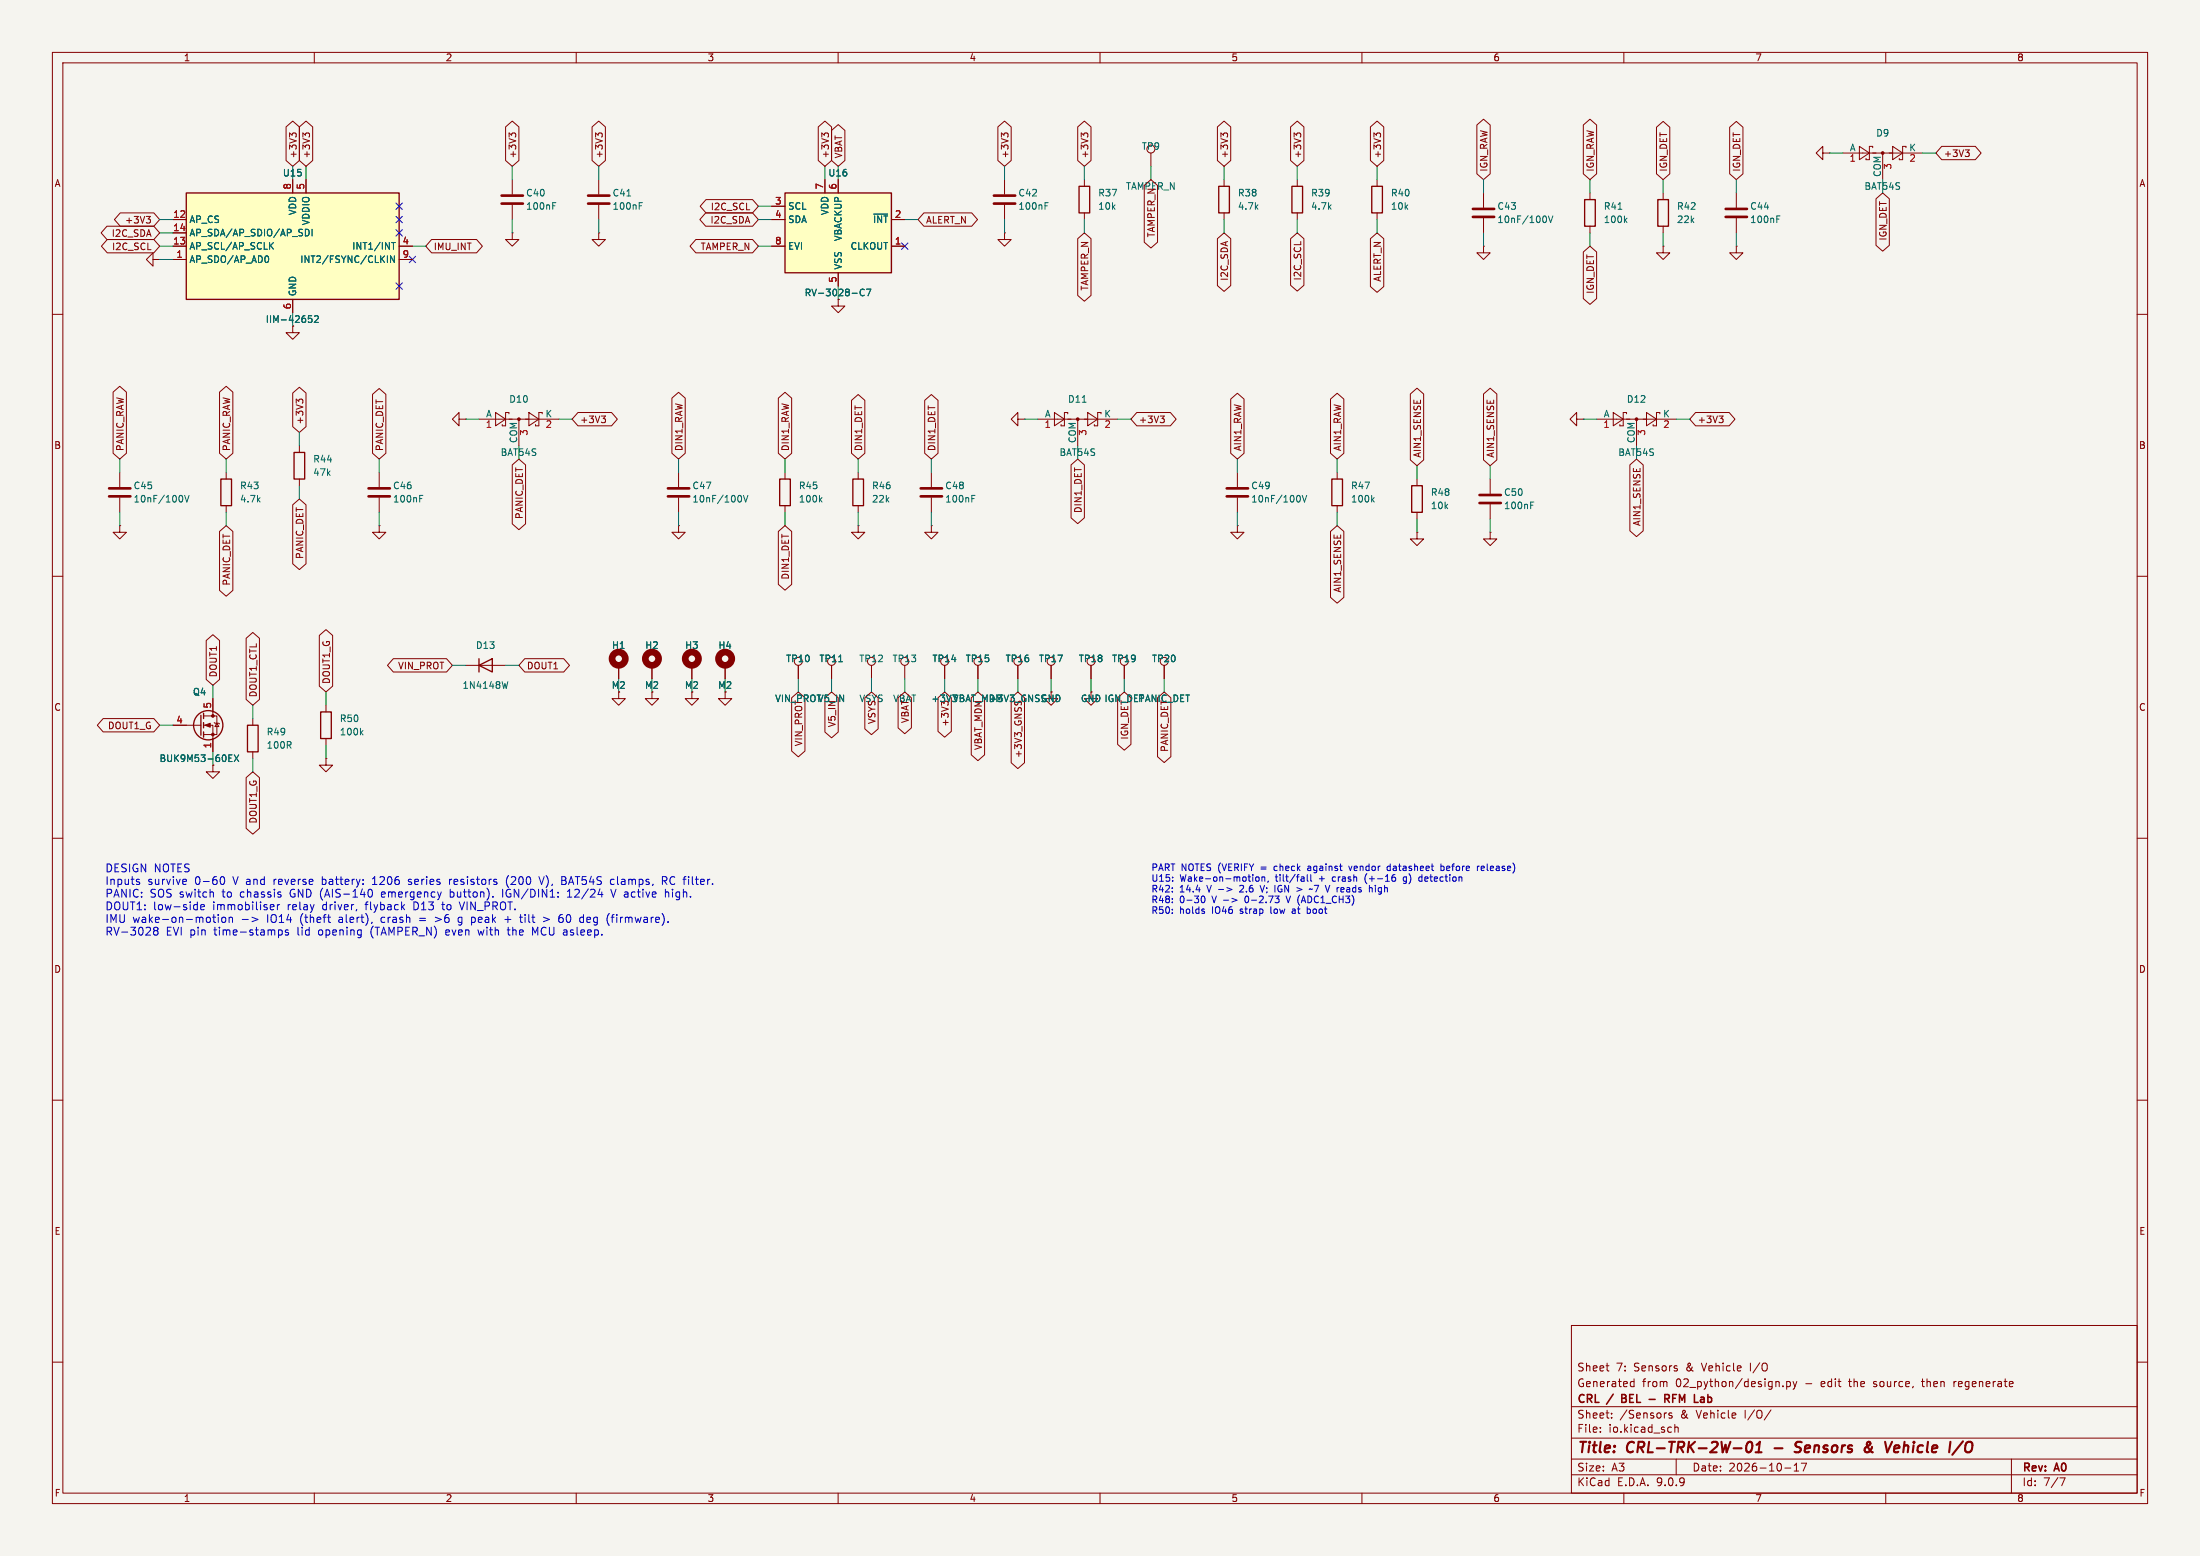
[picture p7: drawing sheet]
<svg xmlns="http://www.w3.org/2000/svg" width="420mm" height="297mm" viewBox="0 0 420 297" stroke-linecap="round" stroke-linejoin="round" font-family="sans-serif">
<path d="M0 0h420v297h-420z" fill="#f5f4ef" stroke="#f5f4ef" stroke-width=".19"/>
<g fill="none" stroke="#840000" stroke-width=".19">
<path d="M10 10h400v277h-400zM12 12h396v273h-396zM60 10v2M110 10v2M160 10v2M210 10v2M260 10v2M310 10v2M360 10v2M191.8 34.3v2.8M191.8 39.1v2.8M207 34.3v1.3"/>
<path d="M219.7 29.2v2.6M233.7 34.3v1.3M247.6 34.3v1.3M262.9 34.3v1.3M283.2 36.8v2.8M303.5 36.8v1.3M317.5 36.8v1.3M331.5 36.8v2.8M348 29.2v-1.3l-1.3 1.3 1.3 1.3v-1.3h1.2M349.2 29.2h.1M351.8 29.2h15.2M355 27.9l1.9 1.3-1.9 1.3z"/>
<path d="M357.5 28.2v-.3h-.6v2.6h-.7v-.3M359.4 29.2v5.1M361.3 27.9l1.9 1.3-1.9 1.3zM363.9 28.2v-.3h-.7v2.6h-.6v-.3M29.2 49.5v-1.2l-1.3 1.2 1.3 1.3v-1.3h1.3M30.5 49.5h.1M97.8 44.5v1.2h1.3l-1.3 1.3-1.3-1.3h1.3M97.8 44.5h.1M160 57.2v1.2h1.3l-1.3 1.3-1.3-1.3h1.3M191.8 44.5v1.2h1.2l-1.2 1.3-1.3-1.3h1.3M191.8 44.5h.1M207 40.6v1.3"/>
<path d="M233.7 40.6v1.3M247.6 40.6v1.3M262.9 40.6v1.3M283.2 47v1.3h1.3l-1.3 1.2-1.3-1.2h1.3M283.2 47h.1M283.2 41.7v2.8M303.5 43.2v1.3M317.5 47v1.3h1.3l-1.3 1.2-1.3-1.2h1.3M317.5 47h.1M317.5 43.2v1.3M331.5 47v1.3h1.2l-1.2 1.2-1.3-1.2h1.3M331.5 47h.1"/>
<path d="M331.5 41.7v2.8M10 60h2M94.6 78.7l1.9 1.3-1.9 1.3zM97.2 79v-.3h-.7v2.6h-.6v-.3M101 78.7l1.9 1.3-1.9 1.3zM103.5 79v-.3h-.6v2.6h-.7v-.3M201.3 78.7l1.9 1.3-1.9 1.3zM203.8 79v-.3h-.6v2.6h-.6v-.3M207.6 78.7l1.9 1.3-1.9 1.3zM210.2 79v-.3h-.7v2.6h-.6v-.3M308 78.7l1.9 1.3-1.9 1.3zM310.5 79v-.3h-.6v2.6h-.7v-.3"/>
<path d="M314.3 78.7l1.9 1.3-1.9 1.3zM316.9 79v-.3h-.7v2.6h-.6v-.3M408 60h2M57.1 85.1v1.3M57.1 91.4v1.3M72.4 90.2v2.8M72.4 95v2.8M87.6 80v-1.3l-1.2 1.3 1.2 1.3v-1.3h1.3M88.9 80h.1M91.4 80h15.3M99.1 80v5.1M129.5 90.2v2.8"/>
<path d="M129.5 95v2.8M149.9 90.2v1.2M149.9 96.5v1.3M163.8 90.2v1.2M163.8 96.5v1.3M177.8 90.2v2.8M177.8 95v2.8M194.3 80v-1.3l-1.3 1.3 1.3 1.3v-1.3h1.3M195.6 80h.1M198.1 80h15.3M205.7 80v5.1M236.2 90.2v2.8"/>
<path d="M236.2 95v2.8M255.3 90.2v1.2M255.3 96.5v1.3M270.5 91.4v1.3M270.5 97.8v1.3M284.5 91.4v2.8M284.5 96.3v2.8M301 80v-1.3l-1.3 1.3 1.3 1.3v-1.3h1.3M302.3 80h.1M304.8 80h15.2M312.4 80v5.1M10 110h2"/>
<path d="M72.4 100.3v1.3h1.3l-1.3 1.3-1.3-1.3h1.3M72.4 100.3h.1M129.5 100.3v1.3h1.3l-1.3 1.3-1.2-1.3h1.2M129.5 100.3h.1M163.8 100.3v1.3h1.3l-1.3 1.3-1.2-1.3h1.2M163.8 100.3h.1M177.8 100.3v1.3h1.3l-1.3 1.3-1.3-1.3h1.3M177.8 100.3h.1M236.2 100.3v1.3h1.3l-1.3 1.3-1.3-1.3h1.3M236.2 100.3h.1M270.5 101.6v1.3h1.3l-1.3 1.2-1.3-1.2h1.3M270.5 101.6h.1"/>
<path d="M284.5 101.6v1.3h1.2l-1.2 1.2-1.3-1.2h1.3M284.5 101.6h.1M408 110h2M33 138.4h5.4M38.9 136.7h2.5v3.5h-2.5M38.9 138.4h1.7v5.1M40.6 133.4v3.3M40.9 137.9l1 .3M41.4 138l.4 .7h-.8zM48.3 137.2v1.2M62.2 134.6v1.3M88.9 127h7.6"/>
<path d="M118.1 132.1v1.3h1.3l-1.3 1.2-1.3-1.2h1.3M118.1 127v2.5M124.5 132.1v1.3h1.2l-1.2 1.2-1.3-1.2h1.3M124.5 127v2.5M132.1 132.1v1.3h1.2l-1.2 1.2-1.3-1.2h1.3M132.1 127v2.5M138.4 132.1v1.3h1.3l-1.3 1.2-1.2-1.2h1.2M138.4 127v2.5M152.4 127v2.5M158.7 127v2.5M166.4 127v2.5M172.7 127v2.5"/>
<path d="M180.3 127v2.5M186.7 127v2.5M194.3 127v2.5M200.7 132.1v1.3h1.2l-1.2 1.2-1.3-1.2h1.3M200.7 132.1h.1M200.7 127v2.5M208.3 132.1v1.3h1.2l-1.2 1.2-1.3-1.2h1.3M208.3 132.1h.1M208.3 127v2.5M214.6 127v2.5M222.2 127v2.5M10 160h2"/>
<path d="M40.6 146.1v1.2h1.3l-1.3 1.3-1.2-1.3h1.2M48.3 143.5v1.3M62.2 144.8v1.3h1.3l-1.3 1.2-1.2-1.2h1.2M62.2 144.8h.1M62.2 141v1.2M408 160h2M10 210h2M408 210h2M300 253h108v32h-108zM10 260h2M300 278.5h108M300 274.5h108"/>
<path d="M300 268.5h108M305.5 273.2v.2M305.5 272.5v.1M306.6 260.7h.6M307 261.7h.2M307.7 270.5v.2M307.7 269.8v.1M311.4 264.6h.5M311.4 263.8h.5M311.9 263.2v1.5M318 269.7h.2M319.2 269.8l-.4-.1-.2 .2 .1 .2 .5 .2v.3h-.6"/>
<path d="M319.7 271.9v1.5M319.7 272.5l.2-.1 .4 .1 .1 .9M320 278.5v3M338.1 269.1l-1.3 1.9M340.4 264.5v.2M341.1 263.8l.4-.1 .3 .3-.1 .6h-.6M341.1 263.7v1.5M342.3 263.7l.4 1M342.5 279.7l.4-.4v1.5M342.7 264.7l-.4 .5M343 263.7l-.3 1M343.9 279.3h1l-.7 1.5"/>
<path d="M366.8 263.7h.6M373 263.7v1M373.3 263.7l-.3 .3M384 278.5v6.5M408 260h2M60 285v2M110 285v2M160 285v2M210 285v2M260 285v2M300 281.5h108M310 285v2"/>
<path d="M340.7 280.2h1.2M342.5 280.8h.9M360 285v2M393.2 282.1h1l-.6 1.5"/>
</g>
<path d="M333.7 275.4a.46 .46 0 0 1 .4-.2 .46 .46 0 0 1 .4 .4 1.15 1.15 0 0 1-.8 1.6l-.2-.1a1.54 1.54 0 0 1 .2-1.7zM335.1 277.2h1.2M335.3 275.8l.7-.6-.3 2M338.8 276.4h1.5M343.6 277a.85 .85 0 0 1-1 .1M343.7 275.2l-.7 .1a.46 .46 0 0 0-.3 .5 .46 .46 0 0 0 .4 .4l.5 .1M356.2 276.3l.9-.7-.1-.3-.2-.1a.41 .41 0 0 0-.4 .5l.6 1.1 .5 .4M357.4 276.2l-.2 .4a.92 .92 0 0 1-.9 .6M361.6 276.5l1-.2-.1-.3h-.7l-.2 .9 .2 .3 .6-.1M374.7 275.1l-2 2.6M375.6 275.3a1.24 1.24 0 0 0-.1 1.9" fill="none" stroke="#840000" stroke-width=".4"/>
<path d="M309.6 266.9h.5M310.1 266.2h-.5v1.5h.6M314.8 267.1h1.2M317.8 267l.7-.1 .2-.2-.1-.4-.2-.1h-.6v1.5M318.2 267l.5 .7M324.7 267.6h.6M324.7 266.8h.6v.9M325.3 267l-.6 .2" fill="none" stroke="#840000" stroke-width=".3"/>
<g fill="none" stroke="#840000" stroke-width="1.3">
<circle cx="118.1" cy="125.7" r="1.27"/>
<circle cx="124.5" cy="125.7" r="1.27"/>
<circle cx="132.1" cy="125.7" r="1.27"/>
<circle cx="138.4" cy="125.7" r="1.27"/>
</g>
<g fill="none" stroke="#840000" stroke-width=".51">
<path d="M189.7 37.3h4.1M189.7 38.9h4.1M281.2 39.9h4M329.4 39.9h4.1M281.2 41.4h4M329.4 41.4h4.1M70.4 93.2h4M70.4 94.7h4M127.5 93.2h4.1M127.5 94.7h4.1M175.8 93.2h4M175.8 94.7h4"/>
<path d="M234.2 93.2h4.1M234.2 94.7h4.1M282.4 94.5h4.1M282.4 96h4.1"/>
</g>
<g fill="none" stroke="#006464" stroke-width=".19">
<path d="M199.5 39.3h.4M199.5 38.7h.6M308.9 39.9h.7M294.9 41.2a.79 .79 0 0 1 0 1.3M295.6 41.2l.4 1.3 .4-1.3M310.2 42l.4 .5M310.6 41.6l-.5 .5M339.2 41.8h.4M339.2 41.2h.6M206.6 76.8h.7M80.1 95.2h.4M80.1 94.6h.6"/>
<path d="M141.3 94.6a.79 .79 0 0 1 0 1.2M141.9 94.6l.5 1.2 .4-1.2M156.6 95.3l.3 .5M156.9 95l-.5 .5M185.5 95.2h.5M185.5 94.6h.6M247.9 94.6a.79 .79 0 0 1 0 1.2M248.6 94.6l.4 1.2 .5-1.2M262 95.3l.3 .5M262.3 95l-.4 .5M292.2 96.4h.4M292.2 95.8h.6"/>
<path d="M68.9 139.8l.4 .5M69.3 139.4l-.5 .5M96.9 130.1l-.3 1.3M160.1 126.3h.7M43.7 144.7h.4M43.7 145.4h.6M43.7 144.1h.6M44.7 144.1l.9 1.3M45.6 144.1l-.9 1.3"/>
</g>
<g fill="none" stroke="#840000" stroke-width=".25">
<path d="M206 35.6h2v5h-2zM232.7 35.6h2v5h-2zM246.6 35.6h2.1v5h-2.1zM261.9 35.6h2v5h-2zM302.5 38.1h2v5.1h-2zM316.5 38.1h2v5.1h-2zM56.1 86.4h2.1v5h-2.1zM148.8 91.4h2.1v5.1h-2.1zM162.8 91.4h2v5.1h-2zM254.3 91.4h2v5.1h-2zM269.5 92.7h2v5.1h-2zM38.4 136.5v3.8"/>
<path d="M38.9 136.1v1.1M38.9 137.9v1M38.9 139.7v1M47.2 138.4h2.1v5.1h-2.1zM61.2 135.9h2v5.1h-2zM91.4 127l2.6-1.3v2.6zM91.4 125.7v2.6"/>
<circle cx="39.8" cy="138.4" r="2.79"/>
</g>
<g fill="#840000" stroke="#840000" stroke-width=".19">
<path d="M39.1 138.4l1-.4v.8z"/>
<circle cx="99.1" cy="80" r=".25"/>
<circle cx="40.6" cy="136.7" r=".25"/>
<circle cx="40.6" cy="140.2" r=".25"/>
<circle cx="359.4" cy="29.2" r=".25"/>
<circle cx="205.7" cy="80" r=".25"/>
<circle cx="312.4" cy="80" r=".25"/>
</g>
<path d="M149.9 36.8h20.3v15.3h-20.3z" fill="#ffffc2"/>
<path d="M149.9 36.8h20.3v15.3h-20.3zM42.2 91.4h2v5.1h-2z" fill="none" stroke="#840000" stroke-width=".25"/>
<g fill="none" stroke="#840000" stroke-width=".19">
<path d="M97.8 34.3v2.8M97.8 39.1v2.8M114.3 34.3v2.8M114.3 39.1v2.8M147.3 39.4h2.6M157.5 34.3v2.5M160 34.3v2.5M114.3 44.5v1.2h1.3l-1.3 1.3-1.3-1.3h1.3M114.3 44.5h.1M147.3 41.9h2.6M147.3 47h2.6M160 52.1v2.5"/>
<path d="M170.2 41.9h2.5M170.2 47h2.5M55.9 62.2v1.3h1.2l-1.2 1.3-1.3-1.3h1.3M22.9 90.2v2.8M22.9 95v2.8M43.2 90.2v1.2M43.2 96.5v1.3M22.9 100.3v1.3h1.2l-1.2 1.3-1.3-1.3h1.3M22.9 100.3h.1"/>
</g>
<path d="M105.5 39.3h.4M105.5 38.7h.6M119.7 37.4h.7M122 39.3h.5M122 38.7h.6M165 55.3a.6 .6 0 0 0-.9 .4 .6 .6 0 0 0 .6 .8l.3-.2M165.4 55.2h.8l-.5 1.3M166.8 40.9h2.6M34.6 94.6a.79 .79 0 0 1 0 1.2M35.2 94.6l.5 1.2 .4-1.2" fill="none" stroke="#006464" stroke-width=".19"/>
<path d="M95.8 37.3h4M95.8 38.9h4M112.3 37.3h4M112.3 38.9h4M20.8 93.2h4.1M20.8 94.7h4.1" fill="none" stroke="#840000" stroke-width=".51"/>
<path d="M35.6 36.8h40.6v20.4h-40.6z" fill="#ffffc2"/>
<path d="M35.6 36.8h40.6v20.4h-40.6z" fill="none" stroke="#840000" stroke-width=".25"/>
<g fill="none" stroke="#840000" stroke-width=".19">
<path d="M54.6 24.2l1.3-1.1 1.3 1.1v6.4l-1.3 1.2-1.3-1.2zM55.8 25.6l.2-.2h.3l.3 .2M55.8 25.8l-.5-.4v.8M55.9 34.3v2.5M57.1 24.2l1.3-1.1 1.3 1.1v6.4l-1.3 1.2-1.3-1.2zM58.3 25.6l.2-.2h.3l.3 .2M58.3 25.8l-.5-.4v.8M58.4 34.3v2.5M96.5 24.2l1.3-1.1 1.3 1.1v6.4l-1.3 1.2-1.3-1.2zM97.7 25.6l.2-.2h.3l.3 .2M97.7 25.8l-.5-.4v.8M113 24.2l1.3-1.1 1.3 1.1v6.4l-1.3 1.2-1.3-1.2z"/>
<path d="M114.2 25.6l.2-.2h.3l.3 .2M114.2 25.8l-.5-.4v.8M134.8 38.1h8.9l1.1 1.3-1.1 1.2h-8.9l-1.1-1.2zM147.3 39.4h2.6M156.2 24.2l1.3-1.1 1.3 1.1v6.4l-1.3 1.2-1.3-1.2zM157.4 25.6l.2-.2h.3l.3 .2M157.4 25.8l-.5-.4v.8M157.5 34.3v2.5M158.7 24.9l1.3-1.1 1.3 1.1v5.7l-1.3 1.2-1.3-1.2zM160 34.3v2.5M190.5 24.2l1.3-1.1 1.2 1.1v6.4l-1.2 1.2-1.3-1.2zM191.7 25.6l.2-.2h.3l.2 .2"/>
<path d="M191.7 25.8l-.5-.4v.8M205.7 24.2l1.3-1.1 1.3 1.1v6.4l-1.3 1.2-1.3-1.2zM206.9 25.8l-.5-.4v.8M206.9 25.6l.2-.2h.3l.3 .2M218.4 35.4l1.3-1.1 1.3 1.1v10.8l-1.3 1.1-1.3-1.1zM232.4 24.2l1.3-1.1 1.3 1.1v6.4l-1.3 1.2-1.3-1.2zM233.6 25.6l.2-.2h.3l.3 .2M233.6 25.8l-.5-.4v.8M246.4 24.2l1.2-1.1 1.3 1.1v6.4l-1.3 1.2-1.2-1.2zM247.5 25.6l.3-.2h.3l.2 .2M247.5 25.8l-.4-.4v.8M261.6 24.2l1.3-1.1 1.3 1.1v6.4l-1.3 1.2-1.3-1.2z"/>
<path d="M262.8 25.6l.2-.2h.3l.3 .2M262.8 25.8l-.5-.4v.8M281.9 23.9l1.3-1.1 1.3 1.1v9.3l-1.3 1.1-1.3-1.1zM302.3 23.9l1.2-1.1 1.3 1.1v9.3l-1.3 1.1-1.2-1.1zM316.2 24.3l1.3-1.1 1.3 1.1v8.9l-1.3 1.1-1.3-1.1zM330.2 24.3l1.3-1.1 1.2 1.1v8.9l-1.2 1.1-1.3-1.1zM358.1 37.9l1.3-1.1 1.3 1.1v8.9l-1.3 1.1-1.3-1.1zM370.7 27.9h6.4l1.1 1.3-1.1 1.3h-6.4l-1.1-1.3zM375.2 28.6h.7l-.4 .5M375.7 29.1l.2 .2v.3l-.2 .3M20.4 43.2h9l1.1 1.3-1.1 1.2h-9l-1.1-1.2zM20.5 45.7h8.9l1.1 1.3-1.1 1.3h-8.9l-1.1-1.3z"/>
<path d="M23 40.6h6.4l1.1 1.3-1.1 1.3h-6.4l-1.2-1.3zM27.9 41.3h.8l-.4 .5M28.5 41.8l.2 .2v.3l-.2 .3M33 41.9h2.6M33 44.5h2.6M33 47h2.6M33 49.5h2.6M55.9 57.2v2.5M76.2 47h2.5M76.2 49.5h2.5M82.4 45.7h8.6l1.1 1.3-1.1 1.3h-8.6l-1.1-1.3zM132.8 45.7h10.9l1.1 1.3-1.1 1.3h-10.9l-1.1-1.3z"/>
<path d="M134.7 40.6h9l1.1 1.3-1.1 1.3h-9l-1.1-1.3zM147.3 41.9h2.6M147.3 47h2.6M160 52.1v2.5M170.2 41.9h2.5M170.2 47h2.5M176.4 40.6h9.1l1.1 1.3-1.1 1.3h-9.1l-1.1-1.3zM205.7 45.6l1.3-1.1 1.3 1.1v10.8l-1.3 1.1-1.3-1.1zM232.4 45.6l1.3-1.1 1.3 1.1v8.9l-1.3 1.1-1.3-1.1zM246.4 45.6l1.2-1.1 1.3 1.1v8.9l-1.3 1.1-1.2-1.1zM261.6 45.6l1.3-1.1 1.3 1.1v9.1l-1.3 1.1-1.3-1.1zM302.3 48.1l1.2-1.1 1.3 1.1v8.9l-1.3 1.1-1.2-1.1z"/>
<path d="M21.6 74.8l1.3-1.1 1.2 1.1v11.7l-1.2 1.1-1.3-1.1zM41.9 74.8l1.3-1.1 1.3 1.1v11.7l-1.3 1.1-1.3-1.1zM55.9 75l1.2-1.1 1.3 1.1v6.4l-1.3 1.2-1.2-1.2zM57 76.6l-.4-.4v.8M57 76.4l.3-.2h.3l.2 .2M71.1 75.3l1.3-1.1 1.3 1.1v11.2l-1.3 1.1-1.3-1.1zM110.3 78.7h6.4l1.2 1.3-1.2 1.3h-6.4l-1.1-1.3zM114.8 79.4h.8l-.4 .5M115.3 79.9l.3 .2v.3l-.3 .3M128.3 76l1.2-1.1 1.3 1.1v10.5l-1.3 1.1-1.2-1.1zM148.6 76l1.3-1.1 1.2 1.1v10.5l-1.2 1.1-1.3-1.1zM162.6 76.4l1.2-1.1 1.3 1.1v10.1l-1.3 1.1-1.2-1.1z"/>
<path d="M176.5 76.4l1.3-1.1 1.3 1.1v10.1l-1.3 1.1-1.3-1.1zM217 78.7h6.4l1.1 1.3-1.1 1.3h-6.4l-1.1-1.3zM221.5 79.4h.8l-.5 .5M222 79.9l.3 .2v.3l-.3 .3M234.9 76.2l1.3-1.1 1.3 1.1v10.3l-1.3 1.1-1.3-1.1zM254 76.2l1.3-1.1 1.2 1.1v10.3l-1.2 1.1-1.3-1.1zM269.2 75.2l1.3-1.1 1.3 1.1v12.6l-1.3 1.1-1.3-1.1zM283.2 75.2l1.3-1.1 1.3 1.1v12.6l-1.3 1.1-1.3-1.1zM323.7 78.7h6.4l1.1 1.3-1.1 1.3h-6.4l-1.1-1.3zM328.2 79.4h.7l-.4 .5M328.7 79.9l.2 .2v.3l-.2 .3M55.9 96.4l1.2-1.1 1.3 1.1v11.2l-1.3 1.1-1.2-1.1z"/>
<path d="M97.8 88.7l1.3-1.1 1.2 1.1v11.3l-1.2 1.1-1.3-1.1zM204.5 88.7l1.2-1.1 1.3 1.1v10.1l-1.3 1.2-1.2-1.2zM311.1 88.7l1.3-1.1 1.3 1.1v12.6l-1.3 1.1-1.3-1.1zM41.9 101.4l1.3-1.1 1.3 1.1v11.3l-1.3 1.1-1.3-1.1zM148.6 101.4l1.3-1.1 1.2 1.1v10.1l-1.2 1.2-1.3-1.2zM254 101.4l1.3-1.1 1.2 1.1v12.6l-1.2 1.1-1.3-1.1zM19.7 137.2h9.7l1.1 1.2-1.1 1.3h-9.7l-1.1-1.3zM33 138.4h2.6M39.4 122.3l1.2-1.2 1.3 1.2v7.4l-1.3 1.1-1.2-1.1zM40.6 133.4v2.5M47 121.8l1.3-1.1 1.2 1.1v11.7l-1.2 1.1-1.3-1.1zM61 121.3l1.2-1.1 1.3 1.1v9.7l-1.3 1.1-1.2-1.1z"/>
<path d="M75.1 125.7h10.1l1.2 1.3-1.2 1.3h-10.1l-1.1-1.3zM100.2 125.7h7.4l1.1 1.3-1.1 1.3h-7.4l-1.1-1.3zM118.1 127v2.5M124.5 127v2.5M132.1 127v2.5M138.4 127v2.5M151.1 133.2l1.3-1.1 1.3 1.1v10.2l-1.3 1.1-1.3-1.1zM152.4 127v2.5M157.5 133.2l1.2-1.1 1.3 1.1v6.5l-1.3 1.1-1.2-1.1zM158.7 127v2.5M165.1 133.2l1.3-1.1 1.2 1.1v5.9l-1.2 1.1-1.3-1.1zM171.4 133.2l1.3-1.1 1.3 1.1v5.7l-1.3 1.2-1.3-1.2z"/>
<path d="M179.1 133.2l1.2-1.1 1.3 1.1v6.4l-1.3 1.1-1.2-1.1zM180.3 127v2.5M185.4 133.2l1.3-1.1 1.3 1.1v10.9l-1.3 1.1-1.3-1.1zM186.7 127v2.5M193 133.2l1.3-1.1 1.3 1.1v12.4l-1.3 1.1-1.3-1.1zM194.3 127v2.5M200.7 132.1h.1M200.7 127v2.5M208.3 132.1h.1M208.3 127v2.5M213.4 133.2l1.2-1.1 1.3 1.1v8.9l-1.3 1.1-1.2-1.1zM214.6 127v2.5"/>
<path d="M221 133.2l1.2-1.1 1.3 1.1v11.2l-1.3 1.2-1.2-1.2zM222.2 127v2.5M40.6 141v2.5M47 148.4l1.3-1.1 1.2 1.1v9.7l-1.2 1.1-1.3-1.1z"/>
</g>
<g fill="none" stroke="#006464" stroke-width=".19">
<path d="M51 48.8a.79 .79 0 0 1 0 1.3M51.7 46.8l.5 .8M52.2 46.3l-.7 .7M58.3 43.8a.64 .64 0 0 1 .7 .6 .64 .64 0 0 1-.7 .6M59.6 43.8v1.2M74 48.8v1.3M74.7 46.3h.8M75.1 46.3v1.3M75.3 48.8v1.3l-.7-1.3v1.3M165 55.3a.6 .6 0 0 0-.9 .4 .6 .6 0 0 0 .6 .8l.3-.2M165.4 55.2h.8l-.5 1.3M166.8 40.9h2.6"/>
<path d="M58.9 60.3h.6M59 60.8h.3l.3 .2-.1 .4-.5 .1M60.1 60.4l.4-.1 .3 .3-.8 .9h.8M160.1 126.3h.7M43.7 144.7h.4M43.7 145.4h.6M43.7 144.1h.6M44.7 144.1l.9 1.3M45.6 144.1l-.9 1.3"/>
</g>
<g fill="none" stroke="#009600" stroke-width=".19">
<path d="M55.9 31.8v2.5M58.4 31.8v2.5M97.8 31.8v2.5M114.3 31.8v2.5M144.8 39.4h2.5M157.5 31.8v2.5M160 31.8v2.5M191.8 31.8v2.5M207 31.8v2.5M219.7 31.8v2.5M233.7 31.8v2.5M247.6 31.8v2.5"/>
<path d="M262.9 31.8v2.5M283.2 34.3v2.5M303.5 34.3v2.5M317.5 34.3v2.5M331.5 34.3v2.5M349.2 29.2h2.6M359.4 34.3v2.5M367 29.2h2.6M30.5 47h2.5M30.5 49.5h2.5M30.5 41.9h2.5M30.5 44.5h2.5"/>
<path d="M55.9 59.7v2.5M78.7 47h2.6M97.8 41.9v2.6M114.3 41.9v2.6M144.8 47h2.5M144.8 41.9h2.5M160 54.6v2.6M172.7 41.9h2.6M191.8 41.9v2.6M207 41.9v2.6M233.7 41.9v2.6M247.6 41.9v2.6"/>
<path d="M262.9 41.9v2.6M283.2 44.5v2.5M303.5 44.5v2.5M317.5 44.5v2.5M331.5 44.5v2.5M22.9 87.6v2.6M22.9 97.8v2.5M43.2 87.6v2.6M43.2 97.8v2.5M57.1 82.6v2.5M57.1 92.7v2.6M72.4 87.6v2.6"/>
<path d="M72.4 97.8v2.5M88.9 80h2.5M99.1 85.1v2.5M106.7 80h2.5M129.5 87.6v2.6M129.5 97.8v2.5M149.9 87.6v2.6M149.9 97.8v2.5M163.8 87.6v2.6M163.8 97.8v2.5M177.8 87.6v2.6M177.8 97.8v2.5"/>
<path d="M195.6 80h2.5M205.7 85.1v2.5M213.4 80h2.5M236.2 87.6v2.6M236.2 97.8v2.5M255.3 87.6v2.6M255.3 97.8v2.5M270.5 88.9v2.5M270.5 99.1v2.5M284.5 88.9v2.5M284.5 99.1v2.5M302.3 80h2.5"/>
<path d="M312.4 85.1v2.5M320 80h2.6M30.5 138.4h2.5M40.6 130.8v2.6M48.3 134.6v2.6M62.2 132.1v2.5M86.4 127h2.5M96.5 127h2.6M118.1 129.5v2.6M124.5 129.5v2.6M132.1 129.5v2.6M138.4 129.5v2.6"/>
<path d="M152.4 129.5v2.6M158.7 129.5v2.6M166.4 129.5v2.6M172.7 129.5v2.6M180.3 129.5v2.6M186.7 129.5v2.6M194.3 129.5v2.6M200.7 129.5v2.6M208.3 129.5v2.6M214.6 129.5v2.6M222.2 129.5v2.6M40.6 143.5v2.6"/>
<path d="M48.3 144.8v2.5M62.2 142.2v2.6"/>
</g>
<path d="M75.6 38.8l1.2 1.2M76.8 38.8l-1.2 1.2M75.6 43.8l1.2 1.3M75.6 41.3l1.2 1.2M75.6 54l1.2 1.2M76.8 43.8l-1.2 1.3M76.8 41.3l-1.2 1.2M76.8 54l-1.2 1.2M78.1 48.9l1.2 1.2M79.3 48.9l-1.2 1.2M172.1 46.4l1.2 1.2M173.3 46.4l-1.2 1.2" fill="none" stroke="#000084" stroke-width=".19"/>
<g fill="none" stroke="#0000c2" stroke-width=".19">
<path d="M26.2 168.3l.4 .1 .1 .2-.2 .2h-.3M26.2 167.8l.4 .1M29.4 177.1l-.1 .2 .3 .3M29.6 177.6l-.3 .3v.3l.3 .3 .4-.1 .2-.2-.1-.4-.2-.2M29.6 177.6h.3M30.1 177.1l.1 .2-.3 .3M35.4 167.8l.2 .4-.7 .1M35.5 168.8h-.1M37.5 172.7h.2M37.7 172.2v1.5M37.7 173.6l-.2 .1M38.3 173.2l.7-.2v-.3h-.5l-.2 .2 .1 .7h.6"/>
<path d="M40.6 175.1h.6M40.7 170.3v.9M40.8 174.6v1.3l.4 .2M41.7 175.1v1M42 167.9l.2-.4 .2-.2a.8 .8 0 0 1 .5 .8 .8 .8 0 0 1-.5 .7l-.2-.1-.2-.4M42.4 175.2l.2-.1 .4 .1 .1 .6-.1 .2-.4 .1-.2-.2zM43.7 175.2l.3-.1h.3l.1 1M43.7 175.1v1M46.2 175.5h1.2M48.1 175.1l1.1 .4-1.1 .4M51.8 172.7h.4l.1 .3-.7 .2M52.2 173.6l-.4 .1"/>
<path d="M53 172.7v1M53.2 177.6l.4-.1 .3 .3-.2 .6h-.5M53.2 177.5v1.5M53.4 172.7h-.3l-.1 .2M55 177.6l-.3-.1-.2 .2v.2l.5 .2v.3h-.5M63 176.1h.1M70.5 169.8l.1-.1a.8 .8 0 0 1 .5 .8 .8 .8 0 0 1-.5 .7h-.1M71 176v.2M71.1 168.8h.9M71.4 167.5l-.3 .3M72.9 170.3v.9M73.5 170.6l-.7 .1"/>
<path d="M78 168.8h.4M78.2 167.8l-.2 .2 .2 .3M83.1 175.1l1.1 .4-1.1 .4M84.3 172.7h.6M85.2 177.6v.8M85.8 177.8l-.7 .2M85.8 167.8v1M86 171.2h.4M86 169.7v1.5M86.2 167.8l-.2 .1-.2 .2M86.4 170.2l-.4 .1M87.5 176.5l.4 .1"/>
<path d="M87.7 172.2l.5 1.5M88 175.1h-.4l-.1 .3v.5l.5 .2M90.2 175.1h.4M90.6 176l-.4 .1M91.2 177.5l.3 1M96 169.7v1.5M96.4 175.5h1.1M96.8 177.5h.6M97 174.9v1.2M97 177v1.3l.4 .2M97.1 167.1a1.72 1.72 0 0 0 0 2.3M99.2 175.1h.5"/>
<path d="M99.4 174.6v1.3M99.5 176l.2 .1M102.7 177l-.5 1.1-.5-1.1v1.5M102.9 167.3l.5 1.5 .5-1.5M103.7 175.1l1.2 .4-1.2 .4M107 175.1l.4 .1 .1 .2v.5l-.5 .2M107.2 167.3h.5l.3 .2v.3l-.3 .2M107.2 168h.5M107.4 174.6l-.5 .1M107.7 168l.4 .3M108.1 168.5l-.3 .3h-.6M108.3 171.2h.9"/>
<path d="M108.6 170l-.3 .2M108.7 169.7v1.5M116.6 169.7l.5 1.5 .5-1.5M116.7 175.1h.5M116.8 167.8l.4 .1M117.2 174.6l-.3 .2v1.3M117.2 168.8h-.4M126.5 168.1l.7-.1 .1-.2-.1-.3-.2-.2h-.5v1.5M126.8 168.1l.5 .7M127 170.4l.2-.2 .4 .1 .1 .9M127 169.7v1.5M223.9 168.1v.1"/>
<path d="M229.4 171.2l.2-.2a.68 .68 0 0 1 .4 .7 .68 .68 0 0 1-.4 .6l-.3-.5zM229.9 174v.3M234.2 169.4l1 .4-1 .3M235.2 171.5l.9 .3-.9 .4M240.1 167.4l.3 .2v.4l-.3 .2-.3-.1v-.6M240.6 169l.4 1.3M240.9 167.5l.2-.1h.3l.1 .8M240.9 167.4v.8M242.1 168.2l-.1 .2M243.9 171.5l.3 .3v.3l-.3 .2h-.3M245.5 171l.4 1.3M246.8 173.9l-.1 .1 .1 .4"/>
<path d="M248.5 167.4h.4l.1 .8M249 168.2h-.5M249 167.7h-.5M249.6 173.1v1.3M249.6 174.3l.3 .1M249.6 166.9v1.1l.1 .2M249.8 165.3l-.1 .1M249.8 165.7l-.2 .2 .2 .3M250.1 169.7l.3 .1 .1-.1M250.2 166.9v1.1l.2 .2M257.5 165.3l.3 .9 .3-.9M260.7 167.1l-.1 .5 .1 .7"/>
<path d="M262 169.6v.7M262.6 169.4v.9M265.4 165.4l-.4-.1-.2 .3 .1 .5h.5M265.8 167.5l.4-.1 .2 .3-.1 .5h-.5M267.9 168.6h.4M268.4 167.4h-.4l-.1 .2v.5l.5 .1M271.5 167.4h-.4l-.2 .2 .1 .6h.5M275.1 165.4l.3-.1 .3 .3-.1 .5h-.5M275.1 164.9v1.3M282 165.3v.9M282.4 165.3l-.4 .3M283.2 165.3l-.4 .2v.6l.4 .1"/>
<path d="M283.4 165.6l-.6 .1"/>
</g>
<g font-size="2.8" fill="#840000">
<text x="301" y="277.9">Title:</text>
<text x="310.6" y="277.9">CRL-TRK-2W-01</text>
<text x="344.3" y="277.9">Sensors</text>
<text x="358.4" y="277.9">&amp;</text>
<text x="363.2" y="277.9">Vehicle</text>
<text x="376.2" y="277.9">I/O</text>
</g>
<g font-size="2.1" fill="#0000c2">
<text x="20" y="166.8">DESIGN NOTES</text>
<text x="20" y="169.2">Inputs</text>
<text x="20" y="171.6">PANIC:</text>
<text x="28.2" y="169.2">survive</text>
<text x="28.6" y="171.6">SOS switch</text>
<text x="37.2" y="169.2">0-60</text>
<text x="42.6" y="171.6">to</text>
<text x="44.7" y="169.2">V and</text>
<text x="46.1" y="171.6">chassis</text>
<text x="52.6" y="169.2">reverse</text>
<text x="55.8" y="171.6">GND (AIS-140</text>
<text x="62" y="169.2">battery:</text>
<text x="71.8" y="169.2">1206</text>
<text x="73.5" y="171.6">emergency</text>
<text x="78.8" y="169.2">series</text>
<text x="86.8" y="171.6">button).</text>
<text x="86.8" y="169.2">resistors</text>
<text x="96.9" y="171.6">IGN/DIN1:</text>
<text x="97.8" y="169.2">(200</text>
<text x="104.4" y="169.2">V),</text>
<text x="108.7" y="169.2">BAT54S</text>
<text x="109.5" y="171.6">12/24</text>
<text x="118.1" y="171.6">V active</text>
<text x="118.2" y="169.2">clamps,</text>
<text x="128.2" y="169.2">RC filter.</text>
<text x="128.6" y="171.6">high.</text>
<text x="20" y="174.1">DOUT1:</text>
<text x="20" y="176.5">IMU</text>
<text x="20" y="178.9">RV-3028</text>
<text x="25.3" y="176.5">wake-on-motion</text>
<text x="29.2" y="174.1">low-side</text>
<text x="31.7" y="178.9">EVI pin</text>
<text x="40.7" y="174.1">immobiliser</text>
<text x="41" y="178.9">time-stamps</text>
<text x="51.1" y="176.5">IO14</text>
<text x="55" y="174.1">relay</text>
<text x="57.1" y="178.9">lid</text>
<text x="57.6" y="176.5">(theft</text>
<text x="61.2" y="178.9">opening</text>
<text x="61.8" y="174.1">driver,</text>
<text x="65.1" y="176.5">alert),</text>
<text x="70.2" y="174.1">flyback</text>
<text x="71.3" y="178.9">(TAMPER_N)</text>
<text x="73.3" y="176.5">crash</text>
<text x="79.5" y="174.1">D13</text>
<text x="80.7" y="176.5">=</text>
<text x="83.9" y="176.5">&gt;6</text>
<text x="85.2" y="174.1">to</text>
<text x="85.8" y="178.9">even</text>
<text x="88.5" y="176.5">g</text>
<text x="88.7" y="174.1">VIN_PROT.</text>
<text x="91.1" y="176.5">peak</text>
<text x="92.2" y="178.9">with</text>
<text x="97.7" y="176.5">+</text>
<text x="98" y="178.9">the</text>
<text x="100.8" y="176.5">tilt</text>
<text x="102.8" y="178.9">MCU asleep.</text>
<text x="105.3" y="176.5">&gt;</text>
<text x="108.5" y="176.5">60</text>
<text x="112.6" y="176.5">deg</text>
<text x="117.9" y="176.5">(firmware).</text>
</g>
<g font-size="2.1" fill="#840000">
<text x="301" y="262">Sheet</text>
<text x="308.5" y="262">7:</text>
<text x="311.9" y="262">Sensors</text>
<text x="322" y="262">&amp;</text>
<text x="325.2" y="262">Vehicle</text>
<text x="334.5" y="262">I/O</text>
<text x="301" y="268.2">CRL</text>
<text x="301" y="265">Generated</text>
<text x="306.9" y="268.2">/</text>
<text x="310.3" y="268.2">BEL</text>
<text x="313.5" y="265">from</text>
<text x="319.7" y="268.2">RFM</text>
<text x="319.9" y="265">02_python/design.py</text>
<text x="325.9" y="268.2">Lab</text>
<text x="344.7" y="265">-</text>
<text x="347.9" y="265">edit</text>
<text x="353.4" y="265">the</text>
<text x="358.2" y="265">source,</text>
<text x="367.7" y="265">then</text>
<text x="373.8" y="265">regenerate</text>
<text x="301" y="273.7">File:</text>
<text x="301" y="271">Sheet:</text>
<text x="307.1" y="273.7">io.kicad_sch</text>
<text x="309.2" y="271">/Sensors</text>
<text x="320.9" y="271">&amp;</text>
<text x="324" y="271">Vehicle</text>
<text x="333.3" y="271">I/O/</text>
<text x="301" y="281.1">Size:</text>
<text x="307.6" y="281.1">A3</text>
<text x="323" y="281.1">Date:</text>
<text x="330" y="281.1">2026-10-17</text>
<text x="386" y="281.3">Rev:</text>
<text x="392.4" y="281.3">A0</text>
<text x="301" y="283.9">KiCad</text>
<text x="308.7" y="283.9">E.D.A.</text>
<text x="316.3" y="283.9">9.0.9</text>
<text x="386" y="283.9">Id:</text>
<text x="390.1" y="283.9">7/7</text>
</g>
<g font-size="1.8" fill="#840000">
<text x="35" y="11.9">1</text>
<text x="85" y="11.9">2</text>
<text x="135" y="11.9">3</text>
<text x="185" y="11.9">4</text>
<text x="235" y="11.9">5</text>
<text x="285" y="11.9">6</text>
<text x="335" y="11.9">7</text>
<text x="385" y="11.9">8</text>
<text x="10.3" y="35.9">A</text>
<text x="56.8" y="30.3" transform="rotate(-90 56.8 30.3)">+3V3</text>
<text x="59.4" y="30.3" transform="rotate(-90 59.4 30.3)">+3V3</text>
<text x="98.7" y="30.3" transform="rotate(-90 98.7 30.3)">+3V3</text>
<text x="115.3" y="30.3" transform="rotate(-90 115.3 30.3)">+3V3</text>
<text x="158.4" y="30.3" transform="rotate(-90 158.4 30.3)">+3V3</text>
<text x="161" y="30.3" transform="rotate(-90 161 30.3)">VBAT</text>
<text x="192.7" y="30.3" transform="rotate(-90 192.7 30.3)">+3V3</text>
<text x="208" y="30.3" transform="rotate(-90 208 30.3)">+3V3</text>
<text x="234.6" y="30.3" transform="rotate(-90 234.6 30.3)">+3V3</text>
<text x="248.6" y="30.3" transform="rotate(-90 248.6 30.3)">+3V3</text>
<text x="263.8" y="30.3" transform="rotate(-90 263.8 30.3)">+3V3</text>
<text x="284.2" y="32.9" transform="rotate(-90 284.2 32.9)">IGN_RAW</text>
<text x="304.5" y="32.9" transform="rotate(-90 304.5 32.9)">IGN_RAW</text>
<text x="318.5" y="32.9" transform="rotate(-90 318.5 32.9)">IGN_DET</text>
<text x="332.4" y="32.9" transform="rotate(-90 332.4 32.9)">IGN_DET</text>
<text x="371" y="30.2">+3V3</text>
<text x="408.3" y="35.9">A</text>
<text x="135.6" y="40.3">I2C_SCL</text>
<text x="214.9" y="36.4">TAMPER_N</text>
<text x="21.2" y="45.4">I2C_SDA</text>
<text x="21.3" y="47.9">I2C_SCL</text>
<text x="23.8" y="42.9">+3V3</text>
<text x="82.7" y="47.9">IMU_INT</text>
<text x="133.7" y="47.9">TAMPER_N</text>
<text x="135.5" y="42.9">I2C_SDA</text>
<text x="176.7" y="42.9">ALERT_N</text>
<text x="220.7" y="45.4" transform="rotate(-90 220.7 45.4)">TAMPER_N</text>
<text x="360.4" y="46" transform="rotate(-90 360.4 46)">IGN_DET</text>
<text x="234.6" y="53.7" transform="rotate(-90 234.6 53.7)">I2C_SDA</text>
<text x="248.6" y="53.6" transform="rotate(-90 248.6 53.6)">I2C_SCL</text>
<text x="263.8" y="53.9" transform="rotate(-90 263.8 53.9)">ALERT_N</text>
<text x="153.5" y="56.7">RV-3028-C7</text>
<text x="208" y="55.6" transform="rotate(-90 208 55.6)">TAMPER_N</text>
<text x="304.5" y="56.2" transform="rotate(-90 304.5 56.2)">IGN_DET</text>
<text x="50.6" y="61.8">IIM-42652</text>
<text x="58.1" y="81.1" transform="rotate(-90 58.1 81.1)">+3V3</text>
<text x="110.6" y="81">+3V3</text>
<text x="217.3" y="81">+3V3</text>
<text x="324" y="81">+3V3</text>
<text x="10.3" y="85.9">B</text>
<text x="23.8" y="86.2" transform="rotate(-90 23.8 86.2)">PANIC_RAW</text>
<text x="44.1" y="86.2" transform="rotate(-90 44.1 86.2)">PANIC_RAW</text>
<text x="73.3" y="86.2" transform="rotate(-90 73.3 86.2)">PANIC_DET</text>
<text x="130.5" y="86.2" transform="rotate(-90 130.5 86.2)">DIN1_RAW</text>
<text x="150.8" y="86.2" transform="rotate(-90 150.8 86.2)">DIN1_RAW</text>
<text x="164.8" y="86.2" transform="rotate(-90 164.8 86.2)">DIN1_DET</text>
<text x="178.8" y="86.2" transform="rotate(-90 178.8 86.2)">DIN1_DET</text>
<text x="237.2" y="86.2" transform="rotate(-90 237.2 86.2)">AIN1_RAW</text>
<text x="256.2" y="86.2" transform="rotate(-90 256.2 86.2)">AIN1_RAW</text>
<text x="271.5" y="87.5" transform="rotate(-90 271.5 87.5)">AIN1_SENSE</text>
<text x="285.4" y="87.5" transform="rotate(-90 285.4 87.5)">AIN1_SENSE</text>
<text x="408.2" y="85.9">B</text>
<text x="100" y="99.2" transform="rotate(-90 100 99.2)">PANIC_DET</text>
<text x="206.7" y="98" transform="rotate(-90 206.7 98)">DIN1_DET</text>
<text x="313.4" y="100.5" transform="rotate(-90 313.4 100.5)">AIN1_SENSE</text>
<text x="58.1" y="106.8" transform="rotate(-90 58.1 106.8)">PANIC_DET</text>
<text x="44.1" y="111.9" transform="rotate(-90 44.1 111.9)">PANIC_DET</text>
<text x="150.8" y="110.7" transform="rotate(-90 150.8 110.7)">DIN1_DET</text>
<text x="256.2" y="113.2" transform="rotate(-90 256.2 113.2)">AIN1_SENSE</text>
<text x="41.6" y="129.4" transform="rotate(-90 41.6 129.4)">DOUT1</text>
<text x="63.2" y="130.7" transform="rotate(-90 63.2 130.7)">DOUT1_G</text>
<text x="75.9" y="128">VIN_PROT</text>
<text x="100.5" y="128">DOUT1</text>
<text x="116.7" y="131.7">M2</text>
<text x="123" y="131.7">M2</text>
<text x="130.6" y="131.7">M2</text>
<text x="10.3" y="135.9">C</text>
<text x="49.2" y="133.2" transform="rotate(-90 49.2 133.2)">DOUT1_CTL</text>
<text x="164" y="134.2">VSYS</text>
<text x="408.2" y="135.9">C</text>
<text x="20.5" y="139.4">DOUT1_G</text>
<text x="167.3" y="138.3" transform="rotate(-90 167.3 138.3)">VSYS</text>
<text x="173.7" y="138.1" transform="rotate(-90 173.7 138.1)">VBAT</text>
<text x="181.3" y="138.8" transform="rotate(-90 181.3 138.8)">+3V3</text>
<text x="30.3" y="145.6">BUK9M53-60EX</text>
<text x="195.3" y="144.8" transform="rotate(-90 195.3 144.8)">+3V3_GNSS</text>
<text x="49.2" y="157.3" transform="rotate(-90 49.2 157.3)">DOUT1_G</text>
<text x="10.3" y="185.9">D</text>
<text x="408.2" y="185.9">D</text>
<text x="10.3" y="235.9">E</text>
<text x="408.3" y="235.9">E</text>
<text x="10.3" y="285.9">F</text>
<text x="35" y="286.9">1</text>
<text x="85" y="286.9">2</text>
<text x="135" y="286.9">3</text>
<text x="185" y="286.9">4</text>
<text x="235" y="286.9">5</text>
<text x="285" y="286.9">6</text>
<text x="335" y="286.9">7</text>
<text x="385" y="286.9">8</text>
<text x="408.3" y="285.9">F</text>
</g>
<g font-size="1.8" fill="#006464">
<text x="217.9" y="28.8">TP9</text>
<text x="353" y="29">A</text>
<text x="358.1" y="26.3">D9</text>
<text x="364.4" y="29">K</text>
<text x="53.9" y="33.9">U15</text>
<text x="158" y="33.9">U16</text>
<text x="359.2" y="33.9" transform="rotate(-90 359.2 33.9)">COM</text>
<text x="56.7" y="41.2" transform="rotate(-90 56.7 41.2)">VDD</text>
<text x="100.3" y="40.2">100nF</text>
<text x="100.3" y="37.7">C40</text>
<text x="116.8" y="40.2">100nF</text>
<text x="116.8" y="37.7">C41</text>
<text x="150.4" y="40.2">SCL</text>
<text x="158.3" y="41.2" transform="rotate(-90 158.3 41.2)">VDD</text>
<text x="194.3" y="40.2">100nF</text>
<text x="194.3" y="37.7">C42</text>
<text x="209.6" y="40.2">10k</text>
<text x="209.6" y="37.7">R37</text>
<text x="236.2" y="40.2">4.7k</text>
<text x="236.2" y="37.7">R38</text>
<text x="250.2" y="40.2">4.7k</text>
<text x="250.2" y="37.7">R39</text>
<text x="265.4" y="40.2">10k</text>
<text x="265.4" y="37.7">R40</text>
<text x="285.8" y="40.2">C43</text>
<text x="306.1" y="40.2">R41</text>
<text x="320" y="40.2">R42</text>
<text x="334" y="40.2">C44</text>
<text x="355.8" y="36.4">BAT54S</text>
<text x="36.1" y="42.8">AP_CS</text>
<text x="36.1" y="45.3">AP_SDA/AP_SDIO/AP_SDI</text>
<text x="36.1" y="47.9">AP_SCL/AP_SCLK</text>
<text x="59.3" y="43.1" transform="rotate(-90 59.3 43.1)">VDDIO</text>
<text x="67.1" y="47.9">INT1/INT</text>
<text x="150.4" y="42.8">SDA</text>
<text x="150.4" y="47.9">EVI</text>
<text x="160.9" y="46.1" transform="rotate(-90 160.9 46.1)">VBACKUP</text>
<text x="162.3" y="47.9">CLKOUT</text>
<text x="166.6" y="42.8">~{INT}</text>
<text x="285.8" y="42.8">10nF/100V</text>
<text x="306.1" y="42.8">100k</text>
<text x="320" y="42.8">22k</text>
<text x="334" y="42.8">100nF</text>
<text x="36.1" y="50.4">AP_SDO/AP_AD0</text>
<text x="57.2" y="50.4">INT2/FSYNC/CLKIN</text>
<text x="160.9" y="51.6" transform="rotate(-90 160.9 51.6)">VSS</text>
<text x="56.7" y="56.6" transform="rotate(-90 56.7 56.6)">GND</text>
<text x="97.1" y="77.1">D10</text>
<text x="203.8" y="77.1">D11</text>
<text x="310.5" y="77.1">D12</text>
<text x="92.7" y="79.8">A</text>
<text x="104" y="79.8">K</text>
<text x="199.4" y="79.8">A</text>
<text x="210.7" y="79.8">K</text>
<text x="306.1" y="79.8">A</text>
<text x="317.4" y="79.8">K</text>
<text x="59.7" y="88.5">R44</text>
<text x="95.5" y="87.2">BAT54S</text>
<text x="98.8" y="84.7" transform="rotate(-90 98.8 84.7)">COM</text>
<text x="202.2" y="87.2">BAT54S</text>
<text x="205.5" y="84.7" transform="rotate(-90 205.5 84.7)">COM</text>
<text x="308.8" y="87.2">BAT54S</text>
<text x="312.2" y="84.7" transform="rotate(-90 312.2 84.7)">COM</text>
<text x="25.4" y="93.6">C45</text>
<text x="45.7" y="93.6">R43</text>
<text x="59.7" y="91">47k</text>
<text x="74.9" y="93.6">C46</text>
<text x="132.1" y="93.6">C47</text>
<text x="152.4" y="93.6">R45</text>
<text x="166.4" y="93.6">R46</text>
<text x="180.3" y="93.6">C48</text>
<text x="238.8" y="93.6">C49</text>
<text x="257.8" y="93.6">R47</text>
<text x="273.1" y="94.8">R48</text>
<text x="287" y="94.8">C50</text>
<text x="25.4" y="96.1">10nF/100V</text>
<text x="45.7" y="96.1">4.7k</text>
<text x="74.9" y="96.1">100nF</text>
<text x="132.1" y="96.1">10nF/100V</text>
<text x="152.4" y="96.1">100k</text>
<text x="166.4" y="96.1">22k</text>
<text x="180.3" y="96.1">100nF</text>
<text x="238.8" y="96.1">10nF/100V</text>
<text x="257.8" y="96.1">100k</text>
<text x="273.1" y="97.4">10k</text>
<text x="287" y="97.4">100nF</text>
<text x="90.8" y="124.1">D13</text>
<text x="116.7" y="124.1">H1</text>
<text x="123.1" y="124.1">H2</text>
<text x="130.7" y="124.1">H3</text>
<text x="137.1" y="124.1">H4</text>
<text x="88.2" y="131.7">1N4148W</text>
<text x="137" y="131.7">M2</text>
<text x="150" y="126.6">TP10</text>
<text x="156.3" y="126.6">TP11</text>
<text x="163.9" y="126.6">TP12</text>
<text x="170.3" y="126.6">TP13</text>
<text x="177.9" y="126.6">TP14</text>
<text x="184.3" y="126.6">TP15</text>
<text x="191.9" y="126.6">TP16</text>
<text x="198.2" y="126.6">TP17</text>
<text x="205.9" y="126.6">TP18</text>
<text x="212.2" y="126.6">TP19</text>
<text x="219.8" y="126.6">TP20</text>
<text x="36.7" y="132.9">Q4</text>
<text x="147.9" y="134.2">VIN_PROTV5_IN</text>
<text x="170.4" y="134.2">VBAT</text>
<text x="177.7" y="134.2">+3V3</text>
<text x="181.8" y="134.2">VBAT_MDM</text>
<text x="188.7" y="134.2">+3V3_GNSSGND</text>
<text x="206.2" y="134.2">GND IGN_DET</text>
<text x="217.2" y="134.2">PANIC_DET</text>
<text x="50.8" y="143.1">100R</text>
<text x="50.8" y="140.6">R49</text>
<text x="64.8" y="138">R50</text>
<text x="64.8" y="140.6">100k</text>
<text x="153.4" y="142.5" transform="rotate(-90 153.4 142.5)">VIN_PROT</text>
<text x="159.7" y="138.9" transform="rotate(-90 159.7 138.9)">V5_IN</text>
<text x="187.6" y="143.3" transform="rotate(-90 187.6 143.3)">VBAT_MDM</text>
<text x="215.6" y="141.3" transform="rotate(-90 215.6 141.3)">IGN_DET</text>
<text x="223.2" y="143.6" transform="rotate(-90 223.2 143.6)">PANIC_DET</text>
</g>
<g font-size="1.8" fill="#a90000">
<text x="353" y="31.2">1</text>
<text x="361.4" y="32.5" transform="rotate(-90 361.4 32.5)">3</text>
<text x="364.4" y="31.2">2</text>
<text x="33" y="41.7">12</text>
<text x="55.6" y="36.3" transform="rotate(-90 55.6 36.3)">8</text>
<text x="58.2" y="36.3" transform="rotate(-90 58.2 36.3)">5</text>
<text x="147.9" y="39.1">3</text>
<text x="147.9" y="41.7">4</text>
<text x="157.2" y="36.3" transform="rotate(-90 157.2 36.3)">7</text>
<text x="159.8" y="36.3" transform="rotate(-90 159.8 36.3)">6</text>
<text x="170.7" y="41.7">2</text>
<text x="33" y="44.2">14</text>
<text x="33" y="46.7">13</text>
<text x="76.8" y="46.7">4</text>
<text x="147.9" y="46.7">8</text>
<text x="170.7" y="46.7">1</text>
<text x="33.6" y="49.3">1</text>
<text x="76.8" y="49.3">9</text>
<text x="55.6" y="59.1" transform="rotate(-90 55.6 59.1)">6</text>
<text x="159.8" y="54" transform="rotate(-90 159.8 54)">5</text>
<text x="92.6" y="82">1</text>
<text x="101" y="83.3" transform="rotate(-90 101 83.3)">3</text>
<text x="104.1" y="82">2</text>
<text x="199.3" y="82">1</text>
<text x="207.7" y="83.3" transform="rotate(-90 207.7 83.3)">3</text>
<text x="210.7" y="82">2</text>
<text x="306" y="82">1</text>
<text x="314.4" y="83.3" transform="rotate(-90 314.4 83.3)">3</text>
<text x="317.4" y="82">2</text>
<text x="40.4" y="135.3" transform="rotate(-90 40.4 135.3)">5</text>
<text x="33.6" y="138.2">4</text>
<text x="40.4" y="142.9" transform="rotate(-90 40.4 142.9)">1</text>
</g>
<g font-size="1.8" fill="#0000c2">
<text x="219.7" y="166.6">PART NOTES (VERIFY</text>
<text x="240.9" y="166.6">=</text>
<text x="243.7" y="166.6">check</text>
<text x="250.3" y="166.6">against</text>
<text x="258.4" y="166.6">vendor</text>
<text x="265.9" y="166.6">datasheet</text>
<text x="276.3" y="166.6">before</text>
<text x="283.5" y="166.6">release)</text>
<text x="219.7" y="168.6">U15:</text>
<text x="219.7" y="170.7">R42:</text>
<text x="219.7" y="172.7">R48:</text>
<text x="225.2" y="170.7">14.4</text>
<text x="225.2" y="172.7">0-30</text>
<text x="225.2" y="168.6">Wake-on-motion,</text>
<text x="230.6" y="170.7">V -&gt;</text>
<text x="231.5" y="172.7">V -&gt;</text>
<text x="237.2" y="170.7">2.6</text>
<text x="238.1" y="172.7">0-2.73</text>
<text x="241.3" y="170.7">V; IGN &gt;</text>
<text x="243.6" y="168.6">tilt/fall</text>
<text x="246.3" y="172.7">V (ADC1_CH3)</text>
<text x="251.3" y="170.7">~7</text>
<text x="252.1" y="168.6">+</text>
<text x="254.6" y="170.7">V reads</text>
<text x="254.8" y="168.6">crash</text>
<text x="261.2" y="168.6">(+-16</text>
<text x="263.3" y="170.7">high</text>
<text x="268.8" y="168.6">g)</text>
<text x="271.9" y="168.6">detection</text>
<text x="219.7" y="174.8">R50:</text>
<text x="225.2" y="174.8">holds</text>
<text x="231.5" y="174.8">IO46</text>
<text x="237" y="174.8">strap</text>
<text x="243" y="174.8">low</text>
<text x="247.3" y="174.8">at</text>
<text x="250.4" y="174.8">boot</text>
</g>
</svg>
